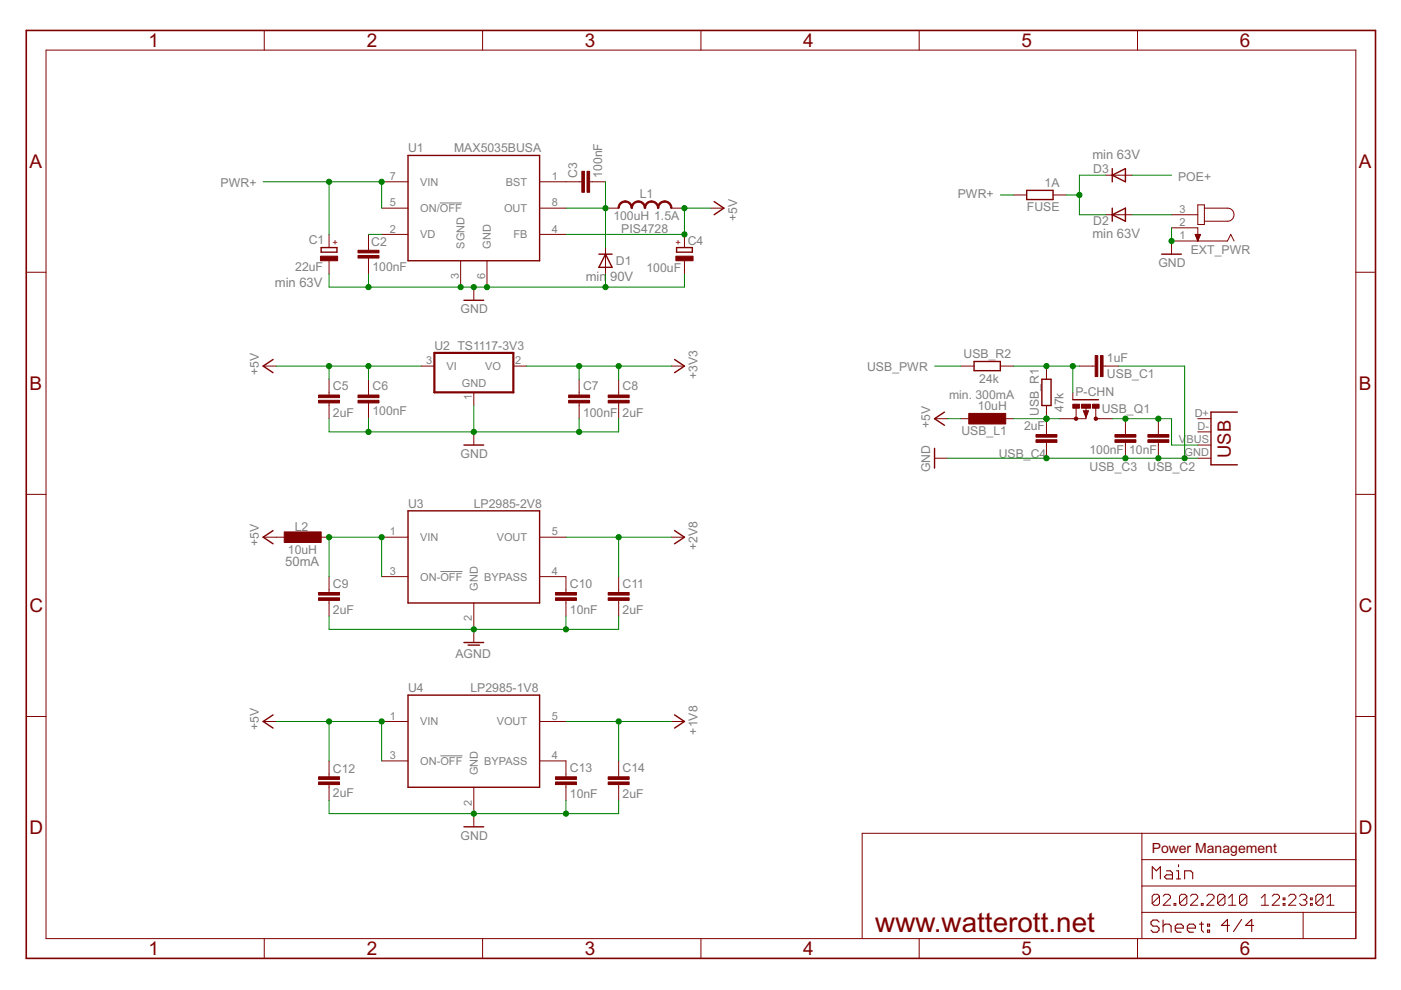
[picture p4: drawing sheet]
<svg xmlns="http://www.w3.org/2000/svg" width="297mm" height="210mm" viewBox="0 0 297 210" stroke-linecap="round" stroke-linejoin="round" font-family="sans-serif">
<g fill="#808080" stroke="#808080" stroke-width=".21">
<path d="M93.4 121.2h4.7z"/>
<path d="M93.4 160.3h4.7z"/>
<path d="M93.2 43h4.7z"/>
</g>
<g fill="#800000" stroke="#800000" stroke-width=".3">
<path d="M86.5 108.3v19.5z"/>
<path d="M86.5 127.8h27.9z"/>
<path d="M114.4 108.3v19.5z"/>
<path d="M86.5 108.3h27.9z"/>
<path d="M86.5 147.4v19.5z"/>
<path d="M86.5 166.9h27.9z"/>
<path d="M114.4 147.4v19.5z"/>
<path d="M86.5 147.4h27.9z"/>
<path d="M143 79l2.1-1.4z"/>
<path d="M143 76.2l2.1 1.4z"/>
<path d="M143 115.3l2.1-1.4z"/>
<path d="M143 112.5l2.1 1.4z"/>
<path d="M143 154.4l2.1-1.4z"/>
<path d="M143 151.6l2.1 1.4z"/>
<path d="M98.4 136.2h4.2z"/>
<path d="M99.3 136.8h2.4z"/>
<path d="M98.4 63.7h4.2z"/>
<path d="M98.4 94.4h4.2z"/>
<path d="M98.4 175.3h4.2z"/>
<path d="M68.1 53.5h3.3z"/>
<path d="M68.1 52.5v1z"/>
<path d="M71.4 52.5v1z"/>
<path d="M68.1 52.5h3.3z"/>
<path d="M143.4 53.5h3.4z"/>
<path d="M146.8 52.5v1z"/>
<path d="M143.4 52.5v1z"/>
<path d="M143.4 52.5h3.4z"/>
<path d="M86.5 33v22.3z"/>
<path d="M86.5 55.3h27.9z"/>
<path d="M114.4 33v22.3z"/>
<path d="M86.5 33h27.9z"/>
<path d="M128.4 53.9l1.4 2.8z"/>
<path d="M128.4 53.9l-1.4 2.8z"/>
<path d="M127 53.9h1.4z"/>
<path d="M127 56.7h2.8z"/>
<path d="M128.4 53.9h1.4z"/>
<path d="M55.8 77.6l2.1-1.4z"/>
<path d="M55.8 77.6l2.1 1.4z"/>
<path d="M55.8 153l2.1-1.4z"/>
<path d="M55.8 153l2.1 1.4z"/>
<path d="M55.8 113.9l2.1-1.4z"/>
<path d="M55.8 113.9l2.1 1.4z"/>
<path d="M198.1 88.8l2.1-1.4z"/>
<path d="M198.1 88.8l2.1 1.4z"/>
<path d="M256.8 87.4h5.5z"/>
<path d="M256.8 87.4v11.2z"/>
<path d="M256.8 98.6h5.5z"/>
<path d="M217.7 40.4h5.6z"/>
<path d="M217.7 42.3h5.6z"/>
<path d="M217.7 40.4v1.9z"/>
<path d="M223.3 40.4v1.9z"/>
<path d="M222.8 80.4v5.6z"/>
<path d="M220.9 80.4v5.6z"/>
<path d="M220.9 80.4h1.9z"/>
<path d="M220.9 86h1.9z"/>
<path d="M227.5 84.8h5.4z"/>
<path d="M198.1 95.1v4.2z"/>
<path d="M206.5 76.6h5.6z"/>
<path d="M206.5 78.6h5.6z"/>
<path d="M206.5 76.6v2z"/>
<path d="M212.1 76.6v2z"/>
<path d="M235.8 45.5l2.8-1.4z"/>
<path d="M235.8 45.5l2.8 1.4z"/>
<path d="M235.8 45.5v1.4z"/>
<path d="M238.6 44.1v2.8z"/>
<path d="M235.8 44.1v1.4z"/>
<path d="M235.8 37.1l2.8-1.3z"/>
<path d="M235.8 37.1l2.8 1.4z"/>
<path d="M235.8 37.1v1.4z"/>
<path d="M238.6 35.8v2.7z"/>
<path d="M235.8 35.8v1.3z"/>
<path d="M246.3 53.9h4.2z"/>
<path d="M151.4 45.5l2.1-1.4z"/>
<path d="M151.4 42.7l2.1 1.4z"/>
</g>
<g fill="#800000" stroke="#800000" stroke-width=".21">
<path d="M114.4 113.9h5.6z"/>
<path d="M80.9 113.9h5.6z"/>
<path d="M100.5 127.8v5.6z"/>
<path d="M114.4 122.3h5.6z"/>
<path d="M80.9 122.3h5.6z"/>
<path d="M114.4 153h5.6z"/>
<path d="M80.9 153h5.6z"/>
<path d="M100.5 166.9v5.6z"/>
<path d="M114.4 161.3h5.6z"/>
<path d="M80.9 161.3h5.6z"/>
<path d="M142.3 77.6h2.8z"/>
<path d="M142.3 113.9h2.8z"/>
<path d="M142.3 153h2.8z"/>
<path d="M100.5 133.4v2.8z"/>
<path d="M100.5 60.9v2.8z"/>
<path d="M100.5 91.6v2.8z"/>
<path d="M100.5 172.5v2.8z"/>
<path d="M120 122.3v2.8z"/>
<path d="M120 127.8v2.8z"/>
<path d="M120 125.1v.5z"/>
<path d="M120 127.3v.5z"/>
<path d="M120 161.3v2.8z"/>
<path d="M120 166.9v2.8z"/>
<path d="M120 164.1v.6z"/>
<path d="M120 166.4v.5z"/>
<path d="M78.1 86v2.8z"/>
<path d="M78.1 80.4v2.8z"/>
<path d="M78.1 85.4v.6z"/>
<path d="M78.1 83.2v.6z"/>
<path d="M69.8 127.8v2.8z"/>
<path d="M69.8 122.3v2.8z"/>
<path d="M69.8 127.3v.5z"/>
<path d="M69.8 125.1v.5z"/>
<path d="M69.8 166.9v2.8z"/>
<path d="M69.8 161.3v2.8z"/>
<path d="M69.8 166.4v.5z"/>
<path d="M69.8 164.1v.6z"/>
<path d="M122.8 80.4v2.8z"/>
<path d="M122.8 86v2.8z"/>
<path d="M122.8 83.2v.6z"/>
<path d="M122.8 85.4v.6z"/>
<path d="M131.2 122.3v2.8z"/>
<path d="M131.2 127.8v2.8z"/>
<path d="M131.2 125.1v.5z"/>
<path d="M131.2 127.3v.5z"/>
<path d="M131.2 161.3v2.8z"/>
<path d="M131.2 166.9v2.8z"/>
<path d="M131.2 164.1v.6z"/>
<path d="M131.2 166.4v.5z"/>
<path d="M69.8 55.3v2.8z"/>
<path d="M69.8 49.7v2.8z"/>
<path d="M145.1 55.3v2.8z"/>
<path d="M145.1 49.7v2.8z"/>
<path d="M287.5 193.4v5.6z"/>
<path d="M287.5 187.9v5.5z"/>
<path d="M287.5 182.3v5.6z"/>
<path d="M287.5 176.7v5.6z"/>
<path d="M182.8 176.7v22.3z"/>
<path d="M182.8 176.7h59.3z"/>
<path d="M242.1 176.7h45.4z"/>
<path d="M276.3 193.4v5.6z"/>
<path d="M276.3 193.4h11.2z"/>
<path d="M242.1 193.4h34.2z"/>
<path d="M242.1 193.4v5.6z"/>
<path d="M242.1 187.9v5.5z"/>
<path d="M242.1 187.9h45.4z"/>
<path d="M242.1 182.3v5.6z"/>
<path d="M242.1 182.3h45.4z"/>
<path d="M242.1 176.7v5.6z"/>
<path d="M244.3 190v1.6z"/>
<path d="M244.3 190l.4-.4z"/>
<path d="M244.7 189.6h.7z"/>
<path d="M245.4 189.6l.4 .4z"/>
<path d="M245.8 190v1.6z"/>
<path d="M245.8 191.6l-.4 .3z"/>
<path d="M244.7 191.9h.7z"/>
<path d="M244.3 191.6l.4 .3z"/>
<path d="M244.3 191.6l1.5-1.6z"/>
<path d="M246.6 191.9h1.6z"/>
<path d="M246.6 191.9l1.6-1.5z"/>
<path d="M248.2 190v.4z"/>
<path d="M247.8 189.6l.4 .4z"/>
<path d="M247 189.6h.8z"/>
<path d="M247 189.6l-.4 .4z"/>
<path d="M248.9 191.6v.3z"/>
<path d="M248.9 191.6h.4z"/>
<path d="M249.3 191.6v.3z"/>
<path d="M248.9 191.9h.4z"/>
<path d="M250.1 190v1.6z"/>
<path d="M250.5 189.6l-.4 .4z"/>
<path d="M250.5 189.6h.7z"/>
<path d="M251.2 189.6l.4 .4z"/>
<path d="M251.6 190v1.6z"/>
<path d="M251.2 191.9l.4-.3z"/>
<path d="M250.5 191.9h.7z"/>
<path d="M250.1 191.6l.4 .3z"/>
<path d="M250.1 191.6l1.5-1.6z"/>
<path d="M252.4 191.9h1.5z"/>
<path d="M252.4 191.9l1.5-1.5z"/>
<path d="M253.9 190v.4z"/>
<path d="M253.6 189.6l.3 .4z"/>
<path d="M252.8 189.6h.8z"/>
<path d="M252.8 189.6l-.4 .4z"/>
<path d="M254.7 191.6v.3z"/>
<path d="M254.7 191.6h.4z"/>
<path d="M255.1 191.6v.3z"/>
<path d="M254.7 191.9h.4z"/>
<path d="M255.9 191.9h1.5z"/>
<path d="M255.9 191.9l1.5-1.5z"/>
<path d="M257.4 190v.4z"/>
<path d="M257 189.6l.4 .4z"/>
<path d="M256.2 189.6h.8z"/>
<path d="M256.2 189.6l-.3 .4z"/>
<path d="M258.2 190v1.6z"/>
<path d="M258.6 189.6l-.4 .4z"/>
<path d="M258.6 189.6h.7z"/>
<path d="M259.3 189.6l.4 .4z"/>
<path d="M259.7 190v1.6z"/>
<path d="M259.7 191.6l-.4 .3z"/>
<path d="M258.6 191.9h.7z"/>
<path d="M258.2 191.6l.4 .3z"/>
<path d="M258.2 191.6l1.5-1.6z"/>
<path d="M260.5 190.4l.8-.8z"/>
<path d="M261.3 189.6v2.3z"/>
<path d="M260.5 191.9h1.5z"/>
<path d="M262.8 190v1.6z"/>
<path d="M263.2 189.6l-.4 .4z"/>
<path d="M263.2 189.6h.7z"/>
<path d="M263.9 189.6l.5 .4z"/>
<path d="M264.4 190v1.6z"/>
<path d="M263.9 191.9l.5-.3z"/>
<path d="M263.2 191.9h.7z"/>
<path d="M262.8 191.6l.4 .3z"/>
<path d="M264.4 190l-1.6 1.6z"/>
<path d="M267.4 190.4l.8-.8z"/>
<path d="M268.2 189.6v2.3z"/>
<path d="M267.4 191.9h1.6z"/>
<path d="M269.7 191.9h1.6z"/>
<path d="M269.7 191.9l1.6-1.5z"/>
<path d="M271.3 190v.4z"/>
<path d="M270.9 189.6l.4 .4z"/>
<path d="M270.1 189.6h.8z"/>
<path d="M270.1 189.6l-.4 .4z"/>
<path d="M272.1 190.4h.3z"/>
<path d="M272.4 190.4v.4z"/>
<path d="M272.1 190.8h.3z"/>
<path d="M272.1 190.4v.4z"/>
<path d="M272.1 191.6h.3z"/>
<path d="M272.4 191.6v.3z"/>
<path d="M272.1 191.9h.3z"/>
<path d="M272.1 191.6v.3z"/>
<path d="M273.2 191.9h1.5z"/>
<path d="M273.2 191.9l1.5-1.5z"/>
<path d="M274.7 190v.4z"/>
<path d="M274.4 189.6l.3 .4z"/>
<path d="M273.6 189.6h.8z"/>
<path d="M273.2 190l.4-.4z"/>
<path d="M275.9 189.6l-.4 .4z"/>
<path d="M275.9 189.6h.8z"/>
<path d="M276.7 189.6l.4 .4z"/>
<path d="M277.1 190v.4z"/>
<path d="M276.7 190.8l.4-.4z"/>
<path d="M276.3 190.8h.4z"/>
<path d="M276.7 190.8l.4 .4z"/>
<path d="M277.1 191.2v.4z"/>
<path d="M276.7 191.9l.4-.3z"/>
<path d="M275.9 191.9h.8z"/>
<path d="M275.5 191.6l.4 .3z"/>
<path d="M277.8 190.4h.4z"/>
<path d="M278.2 190.4v.4z"/>
<path d="M277.8 190.8h.4z"/>
<path d="M277.8 190.4v.4z"/>
<path d="M277.8 191.6h.4z"/>
<path d="M278.2 191.6v.3z"/>
<path d="M277.8 191.9h.4z"/>
<path d="M277.8 191.6v.3z"/>
<path d="M279 190v1.6z"/>
<path d="M279 190l.4-.4z"/>
<path d="M279.4 189.6h.7z"/>
<path d="M280.1 189.6l.4 .4z"/>
<path d="M280.5 190v1.6z"/>
<path d="M280.5 191.6l-.4 .3z"/>
<path d="M279.4 191.9h.7z"/>
<path d="M279 191.6l.4 .3z"/>
<path d="M279 191.6l1.5-1.6z"/>
<path d="M282.1 189.6l-.8 .8z"/>
<path d="M282.1 189.6v2.3z"/>
<path d="M281.3 191.9h1.6z"/>
<path d="M9.8 10.6v188.4z"/>
<path d="M5.6 57.7h4.2z"/>
<path d="M5.6 104.8h4.2z"/>
<path d="M5.6 151.9h4.2z"/>
<path d="M9.8 199h277.7z"/>
<path d="M56 199v4.2z"/>
<path d="M102.3 199v4.2z"/>
<path d="M148.6 199v4.2z"/>
<path d="M194.9 199v4.2z"/>
<path d="M241.2 199v4.2z"/>
<path d="M287.5 10.6v188.4z"/>
<path d="M287.5 57.7h4.1z"/>
<path d="M287.5 104.8h4.1z"/>
<path d="M287.5 151.9h4.1z"/>
<path d="M9.8 10.6h277.7z"/>
<path d="M56 6.5v4.1z"/>
<path d="M102.3 6.5v4.1z"/>
<path d="M148.6 6.5v4.1z"/>
<path d="M194.9 6.5v4.1z"/>
<path d="M241.2 6.5v4.1z"/>
<path d="M114.4 44.1h5.6z"/>
<path d="M80.9 38.5h5.6z"/>
<path d="M97.7 55.3v5.6z"/>
<path d="M114.4 49.7h5.6z"/>
<path d="M80.9 44.1h5.6z"/>
<path d="M103.3 55.3v5.6z"/>
<path d="M114.4 38.5h5.6z"/>
<path d="M80.9 49.7h5.6z"/>
<path d="M128.4 44.1h2.8z"/>
<path d="M142.3 44.1h2.8z"/>
<path d="M128.4 55.3v2.8z"/>
<path d="M128.4 52.5v2.8z"/>
<path d="M120 38.5h2.8z"/>
<path d="M125.6 38.5h2.8z"/>
<path d="M122.8 38.5h.5z"/>
<path d="M125 38.5h.6z"/>
<path d="M78.1 49.7v2.8z"/>
<path d="M78.1 55.3v2.8z"/>
<path d="M78.1 52.5v.6z"/>
<path d="M78.1 54.7v.6z"/>
<path d="M131.2 80.4v2.8z"/>
<path d="M131.2 86v2.8z"/>
<path d="M131.2 83.2v.6z"/>
<path d="M131.2 85.4v.6z"/>
<path d="M69.8 80.4v2.8z"/>
<path d="M69.8 86v2.8z"/>
<path d="M69.8 83.2v.6z"/>
<path d="M69.8 85.4v.6z"/>
<path d="M55.8 77.6h2.8z"/>
<path d="M55.8 153h2.8z"/>
<path d="M55.8 113.9h2.8z"/>
<path d="M67 113.9h2.8z"/>
<path d="M58.6 113.9h2.8z"/>
<path d="M198.1 88.8h2.8z"/>
<path d="M245.6 88.8v2.8z"/>
<path d="M245.6 94.4v2.8z"/>
<path d="M245.6 91.6v.5z"/>
<path d="M245.6 93.8v.6z"/>
<path d="M254 88.8h2.8z"/>
<path d="M254 91.6h2.8z"/>
<path d="M254 94.4h2.8z"/>
<path d="M254 97.2h2.8z"/>
<path d="M214.9 41.3h2.8z"/>
<path d="M223.3 41.3h2.8z"/>
<path d="M221.9 77.6v2.8z"/>
<path d="M221.9 86v2.8z"/>
<path d="M221.9 94.4v2.8z"/>
<path d="M221.9 88.8v2.8z"/>
<path d="M221.9 93.8v.6z"/>
<path d="M221.9 91.6v.5z"/>
<path d="M233 88.8h2.8z"/>
<path d="M224.7 88.8h2.8z"/>
<path d="M227.5 83.2v1.6z"/>
<path d="M232.3 86.6v2.2z"/>
<path d="M228.2 88.8h2.1z"/>
<path d="M228.2 86.6v2.2z"/>
<path d="M232.3 88.8h.7z"/>
<path d="M227.5 88.8h.7z"/>
<path d="M230.3 88.4v.4z"/>
<path d="M230.8 87.1l-.5 1.4z"/>
<path d="M229.7 87.1h1.1z"/>
<path d="M229.7 87.1l.6 1.4z"/>
<path d="M230.3 86.3v.9z"/>
<path d="M198.1 97.2h2.8z"/>
<path d="M203.7 77.6h2.8z"/>
<path d="M212.1 77.6h2.8z"/>
<path d="M234.4 77.6h2.8z"/>
<path d="M228.9 77.6h2.7z"/>
<path d="M233.9 77.6h.5z"/>
<path d="M231.6 77.6h.6z"/>
<path d="M212.1 88.8h2.8z"/>
<path d="M203.7 88.8h2.8z"/>
<path d="M238.6 88.8v2.8z"/>
<path d="M238.6 94.4v2.8z"/>
<path d="M238.6 91.6v.5z"/>
<path d="M238.6 93.8v.6z"/>
<path d="M248.4 45.5h5.6z"/>
<path d="M248.4 48.3h5.6z"/>
<path d="M248.4 51.1h5.6z"/>
<path d="M255.4 44.1h4.8z"/>
<path d="M255.4 44.1v2.8z"/>
<path d="M255.4 46.9h4.8z"/>
<path d="M255.4 46.9v.7z"/>
<path d="M254 47.6h1.4z"/>
<path d="M254 43.4v4.2z"/>
<path d="M254 43.4h1.4z"/>
<path d="M255.4 43.4v.7z"/>
<path d="M254 51.1h6.2z"/>
<path d="M260.9 49.7l-.7 1.4z"/>
<path d="M260.9 49.7l.7 1.4z"/>
<path d="M254 48.3v2.8z"/>
<path d="M254.5 49.7l-.5 1.4z"/>
<path d="M253.4 49.7h1.1z"/>
<path d="M253.4 49.7l.6 1.4z"/>
<path d="M253.9 50.9h.1z"/>
<path d="M253.9 50.8h.2z"/>
<path d="M253.8 50.7h.3z"/>
<path d="M253.7 50.5h.5z"/>
<path d="M253.7 50.4h.5z"/>
<path d="M253.6 50.3h.7z"/>
<path d="M253.6 50.1h.8z"/>
<path d="M253.5 50h.9z"/>
<path d="M253.5 49.9h1z"/>
<path d="M237.2 45.5h2.8z"/>
<path d="M234.4 45.5h2.8z"/>
<path d="M237.2 37.1h2.8z"/>
<path d="M234.4 37.1h2.8z"/>
<path d="M248.4 51.1v2.8z"/>
<path d="M89.3 77.6h2.8z"/>
<path d="M100.5 83.2v2.8z"/>
<path d="M108.8 77.6h2.8z"/>
<path d="M150.7 44.1h2.8z"/>
<path d="M131.5 43l.5-.3 .6-.1v.3l-.6 .1-.4 .3-.3 .8h-.3l.1-.5z" fill-rule="evenodd"/>
<path d="M132.6 42.6a1.52 1.52 0 0 1 1.5 1.5h-.3l-.3-.8-.4-.3-.5-.1z" fill-rule="evenodd"/>
<path d="M134.3 43l.5-.3 .5-.1v.3l-.5 .1-.4 .3-.3 .8h-.3l.1-.5z" fill-rule="evenodd"/>
<path d="M135.3 42.6a1.52 1.52 0 0 1 1.6 1.5h-.3l-.3-.8-.4-.3-.6-.1z" fill-rule="evenodd"/>
<path d="M137.1 43l.5-.3 .5-.1v.3l-.5 .1-.4 .3-.3 .8h-.3l.1-.5z" fill-rule="evenodd"/>
<path d="M138.1 42.6a1.52 1.52 0 0 1 1.6 1.5h-.3l-.3-.8-.4-.3-.6-.1z" fill-rule="evenodd"/>
<path d="M139.8 43l.6-.3 .5-.1v.3l-.5 .1-.4 .3-.3 .8h-.3l.1-.5z" fill-rule="evenodd"/>
<path d="M140.9 42.6a1.52 1.52 0 0 1 1.6 1.5h-.3l-.3-.8-.4-.3-.6-.1z" fill-rule="evenodd"/>
<circle cx="228.1" cy="88.8" r=".37"/>
<circle cx="232.3" cy="88.8" r=".37"/>
</g>
<g fill="#800000" stroke="#800000" stroke-width=".21">
<path d="M117.8 126.7h4.4v.6h-4.4z"/>
<path d="M117.8 125.6h4.4v.6h-4.4z"/>
<path d="M117.8 165.8h4.4v.5h-4.4z"/>
<path d="M117.8 164.7h4.4v.5h-4.4z"/>
<path d="M75.9 83.8h4.4v.5h-4.4z"/>
<path d="M75.9 84.9h4.4v.5h-4.4z"/>
<path d="M67.5 125.6h4.5v.6h-4.5z"/>
<path d="M67.5 126.7h4.5v.6h-4.5z"/>
<path d="M67.5 164.7h4.5v.5h-4.5z"/>
<path d="M67.5 165.8h4.5v.5h-4.5z"/>
<path d="M120.6 84.9h4.4v.5h-4.4z"/>
<path d="M120.6 83.8h4.4v.5h-4.4z"/>
<path d="M128.9 126.7h4.5v.6h-4.5z"/>
<path d="M128.9 125.6h4.5v.6h-4.5z"/>
<path d="M128.9 165.8h4.5v.5h-4.5z"/>
<path d="M128.9 164.7h4.5v.5h-4.5z"/>
<path d="M67.9 54.3h3.7v1h-3.7z"/>
<path d="M143.3 54.3h3.6v1h-3.6z"/>
<path d="M124.5 36.3h.5v4.5h-.5z"/>
<path d="M123.4 36.3h.5v4.5h-.5z"/>
<path d="M75.9 54.2h4.4v.5h-4.4z"/>
<path d="M75.9 53.1h4.4v.5h-4.4z"/>
<path d="M128.9 84.9h4.5v.5h-4.5z"/>
<path d="M128.9 83.8h4.5v.5h-4.5z"/>
<path d="M67.5 84.9h4.5v.5h-4.5z"/>
<path d="M67.5 83.8h4.5v.5h-4.5z"/>
<path d="M60.3 112.8h7.8v2.2h-7.8z"/>
<path d="M243.4 93.2h4.4v.6h-4.4z"/>
<path d="M243.4 92.1h4.4v.6h-4.4z"/>
<path d="M219.6 92.1h4.5v.6h-4.5z"/>
<path d="M219.6 93.2h4.5v.6h-4.5z"/>
<path d="M227.5 85.7h1.4v.9h-1.4z"/>
<path d="M231.6 85.7h1.4v.9h-1.4z"/>
<path d="M229.3 85.7h1.9v.9h-1.9z"/>
<path d="M232.2 75.4h.5v4.4h-.5z"/>
<path d="M233.3 75.4h.6v4.4h-.6z"/>
<path d="M205.4 87.7h7.8v2.2h-7.8z"/>
<path d="M236.4 93.2h4.4v.6h-4.4z"/>
<path d="M236.4 92.1h4.4v.6h-4.4z"/>
</g>
<g fill="#800000" stroke="#800000" stroke-width=".23">
<path d="M244.3 183.8v2.6z"/>
<path d="M244.3 183.8l.9 .8z"/>
<path d="M246 183.8l-.8 .8z"/>
<path d="M246 183.8v2.6z"/>
<path d="M247.3 184.6h.9z"/>
<path d="M248.2 184.6l.4 .5z"/>
<path d="M248.6 185.1v1.3z"/>
<path d="M247.3 186.4h1.3z"/>
<path d="M246.9 185.9l.4 .5z"/>
<path d="M246.9 185.9l.4-.4z"/>
<path d="M247.3 185.5h1.3z"/>
<path d="M249.4 184.6h.5z"/>
<path d="M249.9 184.6v1.8z"/>
<path d="M249.4 186.4h.9z"/>
<path d="M249.9 183.3v.5z"/>
<path d="M251.2 184.6v1.8z"/>
<path d="M251.2 184.6h1.3z"/>
<path d="M252.5 184.6l.4 .5z"/>
<path d="M252.9 185.1v1.3z"/>
<path d="M260.2 194.9v2.6z"/>
<path d="M259 196.2l1.2-1.3z"/>
<path d="M259 196.2h1.7z"/>
<path d="M263.2 194.9l-1.7 2.6z"/>
<path d="M265.4 194.9v2.6z"/>
<path d="M264.1 196.2l1.3-1.3z"/>
<path d="M264.1 196.2h1.7z"/>
<path d="M245.3 195.1l.4 .4z"/>
<path d="M244.5 195.1h.8z"/>
<path d="M244.5 195.1l-.5 .4z"/>
<path d="M244 195.5v.4z"/>
<path d="M244 195.9l.5 .5z"/>
<path d="M244.5 196.4h.8z"/>
<path d="M245.3 196.4l.4 .4z"/>
<path d="M245.7 196.8v.4z"/>
<path d="M245.7 197.2l-.4 .5z"/>
<path d="M244.5 197.7h.8z"/>
<path d="M244 197.2l.5 .5z"/>
<path d="M246.6 195.1v2.6z"/>
<path d="M246.6 196.4l.4-.5z"/>
<path d="M247 195.9h.9z"/>
<path d="M247.9 195.9l.4 .5z"/>
<path d="M248.3 196.4v1.3z"/>
<path d="M249.6 197.7h.8z"/>
<path d="M249.2 197.2l.4 .5z"/>
<path d="M249.2 196.4v.8z"/>
<path d="M249.2 196.4l.4-.5z"/>
<path d="M249.6 195.9h.8z"/>
<path d="M250.4 195.9l.5 .5z"/>
<path d="M250.9 196.4v.4z"/>
<path d="M249.2 196.8h1.7z"/>
<path d="M252.2 197.7h.8z"/>
<path d="M251.7 197.2l.5 .5z"/>
<path d="M251.7 196.4v.8z"/>
<path d="M251.7 196.4l.5-.5z"/>
<path d="M252.2 195.9h.8z"/>
<path d="M253 195.9l.4 .5z"/>
<path d="M253.4 196.4v.4z"/>
<path d="M251.7 196.8h1.7z"/>
<path d="M254.7 195.5v1.7z"/>
<path d="M254.7 197.2l.5 .5z"/>
<path d="M254.3 195.9h.9z"/>
<path d="M256 195.9h.5z"/>
<path d="M256.5 195.9v.5z"/>
<path d="M256 196.4h.5z"/>
<path d="M256 195.9v.5z"/>
<path d="M256 197.2h.5z"/>
<path d="M256.5 197.2v.5z"/>
<path d="M256 197.7h.5z"/>
<path d="M256 197.2v.5z"/>
</g>
<g fill="#800000" stroke="#800000" stroke-width=".34">
<path d="M5.6 6.5v196.7z"/>
<path d="M5.6 203.2h286z"/>
<path d="M291.6 6.5v196.7z"/>
<path d="M5.6 6.5h286z"/>
<path d="M230 87.2l.3 1z"/>
<path d="M230.5 87.2l-.2 1z"/>
<path d="M230.3 87.2h.2z"/>
<path d="M230.3 87.2v.3z"/>
</g>
<path d="M260.2 44.1a1.39 1.39 0 0 1 1.4 1.4 1.39 1.39 0 0 1-1.4 1.4" fill="none" stroke="#800000" stroke-width=".21"/>
<g fill="#800000" stroke="#800000" stroke-width=".47">
<path d="M92.1 83.2h16.7z"/>
<path d="M108.8 74.8v8.4z"/>
<path d="M92.1 74.8h16.7z"/>
<path d="M92.1 74.8v8.4z"/>
</g>
<g fill="#008000" stroke="#008000" stroke-width=".21">
<path d="M69.8 38.5h11.1z"/>
<path d="M55.8 38.5h14z"/>
<path d="M69.8 38.5v11.2z"/>
<path d="M80.9 38.5v5.6z"/>
<path d="M212.1 41.3h2.8z"/>
<path d="M80.9 153v8.3z"/>
<path d="M69.8 153h11.1z"/>
<path d="M69.8 153v8.3z"/>
<path d="M58.6 153h11.2z"/>
<path d="M200.9 88.8h2.8z"/>
<path d="M145.1 44.1h5.6z"/>
<path d="M145.1 44.1v5.6z"/>
<path d="M120 49.7h25.1z"/>
<path d="M69.8 77.6v2.8z"/>
<path d="M78.1 77.6h11.2z"/>
<path d="M78.1 77.6v2.8z"/>
<path d="M69.8 77.6h8.3z"/>
<path d="M58.6 77.6h11.2z"/>
<path d="M111.6 77.6h11.2z"/>
<path d="M122.8 77.6h8.4z"/>
<path d="M131.2 77.6h11.1z"/>
<path d="M122.8 77.6v2.8z"/>
<path d="M131.2 77.6v2.8z"/>
<path d="M131.2 113.9h11.1z"/>
<path d="M120 113.9h11.2z"/>
<path d="M131.2 113.9v8.4z"/>
<path d="M131.2 153h11.1z"/>
<path d="M120 153h11.2z"/>
<path d="M131.2 153v8.3z"/>
<path d="M100.5 133.4h19.5z"/>
<path d="M120 130.6v2.8z"/>
<path d="M69.8 133.4h30.7z"/>
<path d="M69.8 130.6v2.8z"/>
<path d="M120 133.4h11.2z"/>
<path d="M131.2 130.6v2.8z"/>
<path d="M78.1 91.6h22.4z"/>
<path d="M78.1 88.8v2.8z"/>
<path d="M100.5 91.6h22.3z"/>
<path d="M122.8 88.8v2.8z"/>
<path d="M122.8 91.6h8.4z"/>
<path d="M131.2 88.8v2.8z"/>
<path d="M100.5 86v5.6z"/>
<path d="M69.8 88.8v2.8z"/>
<path d="M69.8 91.6h8.3z"/>
<path d="M100.5 172.5h19.5z"/>
<path d="M120 169.7v2.8z"/>
<path d="M69.8 172.5h30.7z"/>
<path d="M69.8 169.7v2.8z"/>
<path d="M120 172.5h11.2z"/>
<path d="M131.2 169.7v2.8z"/>
<path d="M251.2 97.2h2.8z"/>
<path d="M245.6 97.2h5.6z"/>
<path d="M221.9 97.2h16.7z"/>
<path d="M238.6 97.2h7z"/>
<path d="M200.9 97.2h21z"/>
<path d="M237.2 77.6h14z"/>
<path d="M251.2 77.6v19.6z"/>
<path d="M248.4 48.3v2.8z"/>
<path d="M69.8 58.1v2.8z"/>
<path d="M69.8 60.9h8.3z"/>
<path d="M78.1 58.1v2.8z"/>
<path d="M78.1 60.9h19.6z"/>
<path d="M97.7 60.9h2.8z"/>
<path d="M100.5 60.9h2.8z"/>
<path d="M103.3 60.9h25.1z"/>
<path d="M128.4 58.1v2.8z"/>
<path d="M128.4 60.9h16.7z"/>
<path d="M145.1 58.1v2.8z"/>
<path d="M128.4 44.1v8.4z"/>
<path d="M128.4 38.5v5.6z"/>
<path d="M120 44.1h8.4z"/>
<path d="M78.1 49.7h2.8z"/>
<path d="M240 37.1h8.4z"/>
<path d="M198.1 77.6h5.6z"/>
<path d="M248.4 94.4h5.6z"/>
<path d="M248.4 88.8v5.6z"/>
<path d="M245.6 88.8h2.8z"/>
<path d="M235.8 88.8h2.8z"/>
<path d="M238.6 88.8h7z"/>
<path d="M214.9 77.6h7z"/>
<path d="M221.9 77.6h5.6z"/>
<path d="M227.5 77.6v5.6z"/>
<path d="M227.5 77.6h1.4z"/>
<path d="M221.9 88.8h2.8z"/>
<path d="M214.9 88.8h7z"/>
<path d="M240 45.5h8.4z"/>
<path d="M228.9 37.1h5.5z"/>
<path d="M228.9 37.1v4.2z"/>
<path d="M228.9 41.3v4.2z"/>
<path d="M228.9 45.5h5.5z"/>
<path d="M226.1 41.3h2.8z"/>
<path d="M80.9 113.9v8.4z"/>
<path d="M69.8 113.9h11.1z"/>
<path d="M69.8 113.9v8.4z"/>
<circle cx="69.8" cy="38.5" r=".55"/>
<circle cx="80.9" cy="38.5" r=".55"/>
<circle cx="80.9" cy="153" r=".55"/>
<circle cx="69.8" cy="153" r=".55"/>
<circle cx="145.1" cy="44.1" r=".55"/>
<circle cx="145.1" cy="49.7" r=".55"/>
<circle cx="78.1" cy="77.6" r=".55"/>
<circle cx="69.8" cy="77.6" r=".55"/>
<circle cx="122.8" cy="77.6" r=".55"/>
<circle cx="131.2" cy="77.6" r=".55"/>
<circle cx="131.2" cy="113.9" r=".55"/>
<circle cx="131.2" cy="153" r=".55"/>
<circle cx="100.5" cy="133.4" r=".55"/>
<circle cx="120" cy="133.4" r=".55"/>
<circle cx="100.5" cy="91.6" r=".55"/>
<circle cx="122.8" cy="91.6" r=".55"/>
<circle cx="78.1" cy="91.6" r=".55"/>
<circle cx="100.5" cy="172.5" r=".55"/>
<circle cx="120" cy="172.5" r=".55"/>
<circle cx="245.6" cy="97.2" r=".55"/>
<circle cx="221.9" cy="97.2" r=".55"/>
<circle cx="251.2" cy="97.2" r=".55"/>
<circle cx="238.6" cy="97.2" r=".55"/>
<circle cx="248.4" cy="51.1" r=".55"/>
<circle cx="78.1" cy="60.9" r=".55"/>
<circle cx="97.7" cy="60.9" r=".55"/>
<circle cx="100.5" cy="60.9" r=".55"/>
<circle cx="103.3" cy="60.9" r=".55"/>
<circle cx="128.4" cy="60.9" r=".55"/>
<circle cx="128.4" cy="44.1" r=".55"/>
<circle cx="245.6" cy="88.8" r=".55"/>
<circle cx="238.6" cy="88.8" r=".55"/>
<circle cx="221.9" cy="77.6" r=".55"/>
<circle cx="227.5" cy="77.6" r=".55"/>
<circle cx="221.9" cy="88.8" r=".55"/>
<circle cx="228.9" cy="41.3" r=".55"/>
<circle cx="80.9" cy="113.9" r=".55"/>
<circle cx="69.8" cy="113.9" r=".55"/>
</g>
<text font-size="6.6" fill="#800000" x="185.6" y="197.6">www.watterott.net</text>
<g font-size="4.5" fill="#800000">
<text x="31.5" y="10">1</text>
<text x="77.7" y="10">2</text>
<text x="124" y="10">3</text>
<text x="170.3" y="10">4</text>
<text x="216.6" y="10">5</text>
<text x="262.9" y="10">6</text>
<text x="6.2" y="35.6">A</text>
<text x="288.1" y="35.6">A</text>
<text x="6.2" y="82.7">B</text>
<text x="288.1" y="82.7">B</text>
<text x="6.2" y="129.8">C</text>
<text x="288.1" y="129.8">C</text>
<text x="6.2" y="176.9">D</text>
<text x="288.1" y="176.9">D</text>
<text x="31.5" y="202.5">1</text>
<text x="77.7" y="202.5">2</text>
<text x="124" y="202.5">3</text>
<text x="170.3" y="202.5">4</text>
<text x="216.6" y="202.5">5</text>
<text x="262.9" y="202.5">6</text>
</g>
<text font-size="4.4" fill="#800000" x="260.9" y="97.1" transform="rotate(-90 260.9 97.1)">USB</text>
<text font-size="3.3" fill="#800000" x="244.2" y="180.9">Power Management</text>
<g font-size="3.1" fill="#808080">
<text x="231.6" y="33.7">min 63V</text>
<text x="231.6" y="50.4">min 63V</text>
<text x="124.2" y="59.5">min</text>
<text x="129.4" y="59.5">90V</text>
<text x="58.3" y="60.9">min 63V</text>
<text x="60.5" y="120">50mA</text>
</g>
<g font-size="2.9" fill="#808080">
<text x="86.5" y="32.3">U1</text>
<text x="96.3" y="32.3">MAX5035BUSA</text>
<text x="46.8" y="39.7">PWR+</text>
<text x="122.4" y="37.7" transform="rotate(-90 122.4 37.7)">C3</text>
<text x="127.7" y="37.7" transform="rotate(-90 127.7 37.7)">100nF</text>
<text x="135.6" y="41.9">L1</text>
<text x="221.5" y="39.5">1A</text>
<text x="231.8" y="36.6">D3</text>
<text x="249.8" y="38.3">POE+</text>
<text x="130" y="46.6">100uH 1.5A</text>
<text x="156.3" y="46.9" transform="rotate(-90 156.3 46.9)">+5V</text>
<text x="203.1" y="42">PWR+</text>
<text x="217.7" y="44.8">FUSE</text>
<text x="231.8" y="47.8">D2</text>
<text x="65.5" y="51.7">C1</text>
<text x="78.7" y="52.1">C2</text>
<text x="131.7" y="49.4">PIS4728</text>
<text x="145.8" y="52">C4</text>
<text x="252.5" y="53.9">EXT_PWR</text>
<text x="62.6" y="57.5">22uF</text>
<text x="79" y="57.4">100nF</text>
<text x="130.6" y="56.2">D1</text>
<text x="137.1" y="57.7">100uF</text>
<text x="245.6" y="56.7">GND</text>
<text x="97.7" y="66.5">GND</text>
<text x="92.1" y="74.1">U2 TS1117-3V3</text>
<text x="204.3" y="76">USB_R2</text>
<text x="234.7" y="76.8">1uF</text>
<text x="54.9" y="79.5" transform="rotate(-90 54.9 79.5)">+5V</text>
<text x="70.6" y="82.8">C5</text>
<text x="79" y="82.8">C6</text>
<text x="123.6" y="82.8">C7</text>
<text x="132" y="82.8">C8</text>
<text x="147.9" y="80.4" transform="rotate(-90 147.9 80.4)">+3V3</text>
<text x="183.8" y="78.8">USB_PWR</text>
<text x="207.6" y="81.1">24k</text>
<text x="234.7" y="80.2">USB_C1</text>
<text x="70.6" y="88.4">2uF</text>
<text x="79" y="88.1">100nF</text>
<text x="123.6" y="88.4">100nF</text>
<text x="132" y="88.4">2uF</text>
<text x="201.2" y="84.6">min. 300mA</text>
<text x="207.3" y="87">10uH</text>
<text x="220.2" y="88.2" transform="rotate(-90 220.2 88.2)">USB_R1</text>
<text x="225.5" y="87.4" transform="rotate(-90 225.5 87.4)">47k</text>
<text x="228" y="84">P-CHN</text>
<text x="233.6" y="87.7">USB_Q1</text>
<text x="197.2" y="90.7" transform="rotate(-90 197.2 90.7)">+5V</text>
<text x="203.8" y="92.3">USB_L1</text>
<text x="217.1" y="91.1">2uF</text>
<text x="97.7" y="97.1">GND</text>
<text x="197.2" y="100.2" transform="rotate(-90 197.2 100.2)">GND</text>
<text x="211.7" y="97.1">USB_C4</text>
<text x="231" y="96.3">100nF</text>
<text x="231" y="99.9">USB_C3</text>
<text x="239.4" y="96.3">10nF</text>
<text x="243.3" y="99.9">USB_C2</text>
<text x="86.5" y="107.6">U3</text>
<text x="100.5" y="107.6">LP2985-2V8</text>
<text x="62.5" y="112.5">L2</text>
<text x="54.9" y="115.8" transform="rotate(-90 54.9 115.8)">+5V</text>
<text x="61" y="117.4">10uH</text>
<text x="147.9" y="116.7" transform="rotate(-90 147.9 116.7)">+2V8</text>
<text x="70.6" y="124.6">C9</text>
<text x="120.8" y="124.6">C10</text>
<text x="132" y="124.6">C11</text>
<text x="70.6" y="130.2">2uF</text>
<text x="120.8" y="130.2">10nF</text>
<text x="132" y="130.2">2uF</text>
<text x="96.6" y="139.6">AGND</text>
<text x="86.5" y="146.7">U4</text>
<text x="99.8" y="146.7">LP2985-1V8</text>
<text x="54.9" y="154.9" transform="rotate(-90 54.9 154.9)">+5V</text>
<text x="147.9" y="155.8" transform="rotate(-90 147.9 155.8)">+1V8</text>
<text x="70.6" y="164">C12</text>
<text x="120.8" y="163.7">C13</text>
<text x="132" y="163.7">C14</text>
<text x="70.6" y="169">2uF</text>
<text x="120.8" y="169.3">10nF</text>
<text x="132" y="169.3">2uF</text>
<text x="97.7" y="178.1">GND</text>
</g>
<g font-size="2.6" fill="#808080">
<text x="82.6" y="38.2">7</text>
<text x="89.1" y="39.4">VIN</text>
<text x="107.3" y="39.4">BST</text>
<text x="117" y="38.2">1</text>
<text x="82.6" y="43.7">5</text>
<text x="89.1" y="45">ON/OFF</text>
<text x="106.9" y="45">OUT</text>
<text x="117" y="43.7">8</text>
<text x="250.1" y="45.1">3</text>
<text x="250.1" y="47.9">2</text>
<text x="82.6" y="49.3">2</text>
<text x="89.1" y="50.5">VD</text>
<text x="98.5" y="52.7" transform="rotate(-90 98.5 52.7)">SGND</text>
<text x="104.1" y="52.7" transform="rotate(-90 104.1 52.7)">GND</text>
<text x="108.8" y="50.5">FB</text>
<text x="117" y="49.3">4</text>
<text x="250.1" y="50.7">1</text>
<text x="97.3" y="59.2" transform="rotate(-90 97.3 59.2)">3</text>
<text x="102.9" y="59.2" transform="rotate(-90 102.9 59.2)">6</text>
<text x="90.4" y="77.2">3</text>
<text x="109.2" y="77.2">2</text>
<text x="94.7" y="78.5">VI</text>
<text x="97.9" y="82.1">GND</text>
<text x="102.9" y="78.4">VO</text>
<text x="100.1" y="84.9" transform="rotate(-90 100.1 84.9)">1</text>
<text x="253.3" y="88.4">D+</text>
<text x="250" y="94">V</text>
<text x="251.5" y="94">BUS</text>
<text x="253.9" y="91.2">D-</text>
<text x="251.2" y="96.8">GND</text>
<text x="82.6" y="113.5">1</text>
<text x="117" y="113.5">5</text>
<text x="89.1" y="114.7">VIN</text>
<text x="105.3" y="114.7">VOUT</text>
<text x="82.6" y="121.9">3</text>
<text x="89.1" y="123.1">ON-OFF</text>
<text x="101.3" y="125.3" transform="rotate(-90 101.3 125.3)">GND</text>
<text x="102.7" y="123.1">BYPASS</text>
<text x="117" y="121.9">4</text>
<text x="100.1" y="131.7" transform="rotate(-90 100.1 131.7)">2</text>
<text x="82.6" y="152.6">1</text>
<text x="89.1" y="153.8">VIN</text>
<text x="105.3" y="153.8">VOUT</text>
<text x="117" y="152.6">5</text>
<text x="82.6" y="160.9">3</text>
<text x="117" y="160.9">4</text>
<text x="89.1" y="162.2">ON-OFF</text>
<text x="101.3" y="164.4" transform="rotate(-90 101.3 164.4)">GND</text>
<text x="102.7" y="162.2">BYPASS</text>
<text x="100.1" y="170.8" transform="rotate(-90 100.1 170.8)">2</text>
</g>
<g font-size="2.2" fill="#800000">
<text x="71.8" y="52" transform="rotate(-90 71.8 52)">+</text>
<text x="144.5" y="52" transform="rotate(-90 144.5 52)">+</text>
</g>
</svg>
